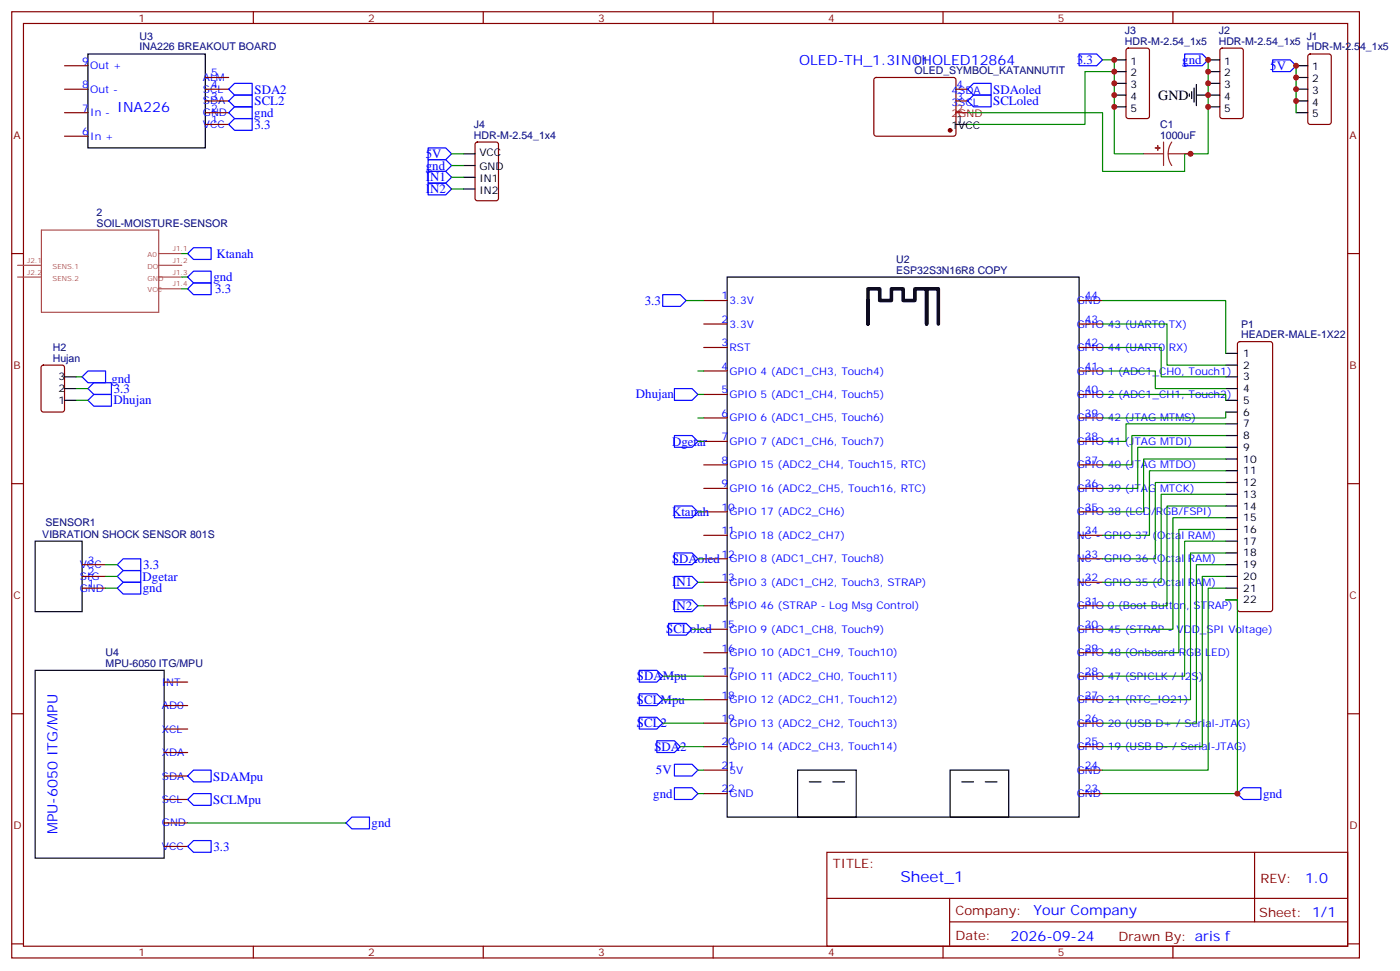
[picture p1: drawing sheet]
<svg xmlns="http://www.w3.org/2000/svg" width="421mm" height="292mm" viewBox="0 0 421 292" stroke-linecap="round" stroke-linejoin="round" font-family="sans-serif">
<g fill="none" stroke="#870000" stroke-width=".35">
<path d="M3.5 3.5h405.4v284.4h-405.4zM7.1 7.1h398.2v277.2h-398.2zM19.4 19.8h7.1M76.2 3.5v3.6M145.3 3.5v3.6M214.5 3.5v3.6M283.6 3.5v3.6M338.9 14.7l.5-.2h5.6l.7 .4v20l-.4 .7h-5.9l-.7-.4v-20zM352.8 3.5v3.6M367.1 14.7l.5-.2h5.6l.7 .4v20l-.4 .7h-5.9l-.7-.4v-20zM393.6 16.4l.5-.2h5.6l.6 .5 .1 20-.5 .6-5.8 .1-.7-.5-.1-20zM19.4 26.8h7.1"/>
<path d="M19.4 33.9h7.1M61.7 30.3h7.1M61.7 26.8h7.1M61.7 37.4h7.1M61.7 33.9h7.1M61.7 23.3h7.1M263.1 23.5l.4-.2h23.3l.5 .2 .2 .5-.1 16.5-.6 .4h-23.5l-.5-.7v-16.2zM287.5 30.3h3.5M287.5 26.8h3.5M19.4 40.9h7.1M143.1 42.9l.5-.2h5.6l.7 .4v16.5l-.4 .7h-5.9l-.7-.4v-16.5zM3.5 76.2h3.6"/>
<path d="M405.3 76.2h3.6M211.7 90.3h7M211.7 97.4h7M324.6 90.3h7M324.6 97.4h7M12.6 109.9l.5-.2h5.6l.6 .4 .1 13-.5 .7h-5.8l-.7-.4-.1-13zM211.7 104.4h7M211.7 111.5h7M211.7 118.5h7M324.6 104.4h7M324.6 111.5h7M324.6 118.5h7"/>
<path d="M372.4 102.9l.5-.2h9.2l.5 .2 .2 .5v79.7l-.3 .5-.4 .2h-9.2l-.5-.2-.2-.5v-79.7zM211.7 125.6h7M211.7 132.6h7M211.7 139.7h7M324.6 125.6h7M324.6 132.6h7M324.6 139.7h7M3.5 145.3h3.6M211.7 146.8h7M211.7 153.8h7M324.6 146.8h7M324.6 153.8h7"/>
<path d="M405.3 145.3h3.6M24.7 176.7h7M24.7 173.2h7M24.7 169.7h7M211.7 160.9h7M211.7 167.9h7M211.7 175h7M324.6 160.9h7M324.6 167.9h7M324.6 175h7M211.7 182h7M211.7 189.1h7"/>
<path d="M211.7 196.1h7M324.6 182h7M324.6 189.1h7M324.6 196.1h7M3.5 214.5h3.6M49.4 219.1h7M49.4 212h7M49.4 205h7M211.7 203.2h7M211.7 210.3h7M211.7 217.3h7M324.6 203.2h7"/>
<path d="M324.6 210.3h7M324.6 217.3h7M405.3 214.5h3.6M49.4 233.2h7M49.4 226.1h7M211.7 224.4h7M211.7 231.4h7M211.7 238.5h7M324.6 224.4h7M324.6 231.4h7M324.6 238.5h7M49.4 254.4h7"/>
<path d="M49.4 247.3h7M49.4 240.2h7M248.7 256.1h156.6v28.2h-156.6zM377.3 256.1v20.9M248.7 270h156.5M285.6 277h119.6M285.6 270v14.1M3.5 283.6h3.6M76.2 284.3v3.6M145.3 284.3v3.6M214.5 284.3v3.6M283.6 284.3v3.6"/>
<path d="M352.8 284.3v3.6M405.3 283.6h3.6"/>
</g>
<g fill="none" stroke="#000" stroke-width=".35">
<path d="M26.5 16.2h35.2v28.2h-35.2zM335.1 18h3.6M363.4 18h3.5M389.8 19.8h3.5M287.5 37.4h3.5M335.1 28.6h3.6M335.1 21.5h3.6M335.1 25h3.6M335.1 32.1h3.6M357.7 28.2v.7M358.4 27.5v2.1M359.1 26.5v4.2"/>
<path d="M359.8 28.6h7.1M359.8 25.4v6.4M363.4 21.5h3.5M363.4 25h3.5M363.4 32.1h3.5M389.8 23.3h3.5M389.8 26.8h3.5M389.8 30.3h3.5M389.8 33.9h3.5M139.3 46.2h3.6M139.3 49.7h3.6M139.3 53.3h3.6"/>
<path d="M139.3 56.8h3.6M218.7 83.3h105.9v162.2h-105.9zM19.4 113.2h3.5M19.4 116.8h3.5M368.7 113.2h3.5M368.7 116.8h3.5M368.7 106.2h3.5M368.7 109.7h3.5M19.4 120.3h3.5M368.7 120.3h3.5M368.7 123.8h3.5M368.7 127.4h3.5"/>
<path d="M368.7 130.9h3.5M368.7 134.4h3.5M368.7 137.9h3.5M368.7 141.5h3.5M368.7 145h3.5M368.7 148.5h3.5M368.7 152h3.5M368.7 155.6h3.5M368.7 159.1h3.5M10.6 162.6h14.1v21.2h-14.1zM368.7 162.6h3.5M368.7 166.2h3.5"/>
<path d="M368.7 169.7h3.5M368.7 173.2h3.5M368.7 176.7h3.5M368.7 180.3h3.5M10.6 201.4h38.8v56.5h-38.8zM239.9 231.4h17.6v14.1h-17.6zM243.4 234.9h3.5M250.5 234.9h3.5M285.8 231.4h17.6v14.1h-17.6zM289.3 234.9h3.5M296.3 234.9h3.6"/>
</g>
<g fill="none" stroke="#00f" stroke-width=".35">
<path d="M324.6 16.2h5.2l1.8 1.8-1.8 1.8h-5.2zM356.3 16.2h5.3l1.8 1.8-1.8 1.8h-5.3zM382.8 18h5.3l1.7 1.8-1.7 1.7h-5.3zM68.8 37.4l1.8-1.8h5.2v3.6h-5.2zM68.8 30.3l1.8-1.7h5.2v3.5h-5.2zM68.8 26.8l1.8-1.8h5.2v3.6h-5.2zM70.6 32.1h5.2v3.5h-5.2l-1.8-1.7zM291 30.3l1.8-1.7h5.3v3.5h-5.3zM291 26.8l1.8-1.8h5.3v3.6h-5.3zM128.8 44.4h5.3l1.7 1.8-1.7 1.8h-5.3zM128.8 48h5.3l1.7 1.7-1.7 1.8h-5.3zM128.8 51.5h5.3l1.7 1.8-1.7 1.7h-5.3z"/>
<path d="M128.8 55h5.3l1.7 1.8-1.7 1.8h-5.3zM56.4 76.2l1.8-1.8h5.3v3.6h-5.3zM56.4 83.3l1.8-1.8h5.3v3.5h-5.3zM56.4 86.8l1.8-1.8h5.3v3.5h-5.3zM199.3 88.5h5.3l1.8 1.8-1.8 1.8h-5.3zM24.7 113.2l1.8-1.7h5.2v3.5h-5.2zM28.2 115h5.3v3.5h-5.3l-1.7-1.7zM202.8 116.8h5.3l1.8 1.7-1.8 1.8h-5.3zM26.5 120.3l1.7-1.8h5.3v3.6h-5.3zM202.8 130.9h5.3l1.8 1.7-1.8 1.8h-5.3zM202.8 152h5.3l1.8 1.8-1.8 1.8h-5.3zM35.3 173.2l1.7-1.8h5.3v3.6h-5.3z"/>
<path d="M35.3 176.7l1.7-1.7h5.3v3.5h-5.3zM37 167.9h5.3v3.5h-5.3l-1.7-1.7zM202.8 166.2h5.3l1.8 1.7-1.8 1.8h-5.3zM202.8 173.2h5.3l1.8 1.8-1.8 1.7h-5.3zM201.1 187.3h5.3l1.7 1.8-1.7 1.8h-5.3zM202.8 180.3h5.3l1.8 1.7-1.8 1.8h-5.3zM192.3 215.5h5.3l1.7 1.8-1.7 1.8h-5.3zM192.3 201.4h5.3l1.7 1.8-1.7 1.8h-5.3zM192.3 208.5h5.3l1.7 1.8-1.7 1.7h-5.3zM58.2 231.4h5.3v3.5h-5.3l-1.8-1.7zM197.6 222.6h5.2l1.8 1.8-1.8 1.7h-5.2zM202.8 229.7h5.3l1.8 1.7-1.8 1.8h-5.3z"/>
<path d="M202.8 236.7h5.3l1.8 1.8-1.8 1.7h-5.3zM372.2 238.5l1.7-1.8h5.3v3.5h-5.3zM56.4 254.4l1.8-1.8h5.3v3.5h-5.3zM56.4 240.2l1.8-1.7h5.3v3.5h-5.3zM105.8 245.5h5.3v3.6h-5.3l-1.7-1.8z"/>
</g>
<path d="M261.1 90.3v7.1v-10.6h3.5v3.5h3.5v-3.5h3.5v3.5h3.6v-3.5h3.5v10.6v-10.6h3.5v10.6" fill="none" stroke="#000" stroke-width="1.1"/>
<g fill="none" stroke="#008700" stroke-width=".35">
<path d="M331.6 18h3.5v3.5M363.4 18v28.2h-7.1v5.3h-24.7v-17.6h-40.6M389.8 19.8v14.1M335.1 21.5v24.7h8.9M335.1 21.5h-8.8v15.9h-35.3M135.8 46.2h3.5M135.8 49.7h3.5M135.8 53.3h3.5M135.8 56.8h3.5M54.7 76.2h1.7M54.7 86.8h1.7M54.7 83.3h1.7"/>
<path d="M206.4 90.3h5.3M331.6 90.3h37.1v15.9M331.6 97.4h19.4v12.3h17.7M22.9 116.8h3.6M22.9 113.2h1.8M209.9 118.5h1.8M209.9 111.5h1.8M331.6 104.4h17.6v8.8h19.5M331.6 111.5h15.9v5.3h21.2M331.6 118.5h37.1v1.8M22.9 120.3h3.6M209.9 125.6h1.8"/>
<path d="M209.9 132.6h1.8M368.7 123.8v1.8h-37.1M368.7 127.4h-30v5.2h-7.1M368.7 130.9h-28.3v8.8h-8.8M368.7 134.4h-26.5v12.4h-10.6M368.7 137.9h-24.7v15.9h-12.4M209.9 153.8h1.8M368.7 141.5h-23v19.4h-14.1M368.7 145h-21.2v22.9h-15.9M368.7 148.5h-19.5v26.5h-17.6M368.7 152h-17.7v30h-19.4M368.7 155.6h-15.9v33.5h-21.2"/>
<path d="M368.7 159.1h-14.2v37h-22.9M31.7 169.7h3.6M31.7 173.2h3.6M31.7 176.7h3.6M209.9 167.9h1.8M209.9 175h1.8M368.7 162.6h-12.4v40.6h-24.7M368.7 166.2h-10.6v44.1h-26.5M368.7 169.7h-8.9v47.6h-28.2M368.7 173.2h-7.1v51.2h-30M368.7 176.7h-5.3v54.7h-31.8M208.1 189.1h3.6"/>
<path d="M209.9 182h1.8M368.7 180.3h3.5v58.2h-40.6M199.3 210.3h12.4M199.3 203.2h12.4M199.3 217.3h12.4M204.6 224.4h7.1M209.9 231.4h1.8M209.9 238.5h1.8M56.4 247.3h47.7"/>
</g>
<path d="M5.3 79.7h6.9M12.5 69.1h35.2v24.7h-35.2zM47.7 79.7h7M47.7 76.2h7M5.3 83.3h6.9M47.7 86.8h7M47.7 83.3h7" fill="none" stroke="#a64a4a" stroke-width=".35"/>
<circle cx="285.7" cy="39.2" r=".53" fill="#870000" stroke="#870000" stroke-width=".35"/>
<path d="M287.5 33.9h3.5" fill="none" stroke="#f00" stroke-width=".35"/>
<path d="M344 46.2h6M350 42.7v7M351.4 46.2l.2 1.9 .8 1.6M351.4 46.2h6.7M352.4 42.7l-.8 1.7-.2 1.8" fill="none" stroke="#8c2424" stroke-width=".35"/>
<g fill="#8c2424" stroke="#8c2424" stroke-width=".35">
<path d="M348.2 43.7v1.5z"/>
<path d="M347.5 44.4l1.4 .1z"/>
</g>
<g fill="#c00">
<circle cx="363.4" cy="18" r=".88"/>
<circle cx="363.4" cy="21.5" r=".88"/>
<circle cx="363.4" cy="28.6" r=".88"/>
<circle cx="363.4" cy="25" r=".88"/>
<circle cx="389.8" cy="19.8" r=".88"/>
<circle cx="389.8" cy="23.3" r=".88"/>
<circle cx="389.8" cy="26.8" r=".88"/>
<circle cx="389.8" cy="30.3" r=".88"/>
<circle cx="335.1" cy="28.6" r=".88"/>
<circle cx="335.1" cy="25" r=".88"/>
<circle cx="335.1" cy="21.5" r=".88"/>
<circle cx="335.1" cy="18" r=".88"/>
<circle cx="335.1" cy="32.1" r=".88"/>
<circle cx="358.1" cy="46.2" r=".88"/>
<circle cx="363.4" cy="32.1" r=".88"/>
<circle cx="372.2" cy="238.5" r=".88"/>
</g>
<text font-size="4.6" fill="#00f" x="270.8" y="265.1">Sheet_1</text>
<g font-size="4.2" fill="#00f">
<text x="240.3" y="19.6">OLED-TH_1.3INCHOLED12864</text>
<text x="35.2" y="33.7">INA226</text>
<text x="17.3" y="250.7" transform="rotate(-90 17.3 250.7)">MPU-6050 ITG/MPU</text>
<text x="392.5" y="265.4">1.0</text>
<text x="310.9" y="274.9">Your Company</text>
<text x="304" y="282.7">2026-09-24</text>
</g>
<text font-size="4.2" x="348.4" y="30">GND</text>
<g font-size="3.9" fill="#00f">
<text x="323.8" y="19.2">3.3</text>
<text x="355.6" y="19.3">gnd</text>
<text x="382.1" y="21">5V</text>
<text x="76.6" y="28.1">SDA2</text>
<text x="298.7" y="28.2">SDAoled</text>
<text x="76.5" y="35.2">gnd</text>
<text x="76.6" y="31.6">SCL2</text>
<text x="298.7" y="31.7">SCLoled</text>
<text x="76.6" y="38.7">3.3</text>
<text x="128.1" y="47.4">5V</text>
<text x="128.1" y="51">gnd</text>
<text x="128.1" y="54.5">IN1</text>
<text x="128.1" y="58">IN2</text>
<text x="65.1" y="77.5">Ktanah</text>
<text x="64.2" y="84.5">gnd</text>
<text x="64.7" y="88">3.3</text>
<text x="193.9" y="91.6">3.3</text>
<text x="33.5" y="115">gnd</text>
<text x="34.2" y="118">3.3</text>
<text x="191.3" y="119.6">Dhujan</text>
<text x="34.2" y="121.5">Dhujan</text>
<text x="202.1" y="133.9">Dgetar</text>
<text x="202.1" y="155">Ktanah</text>
<text x="43" y="171">3.3</text>
<text x="202.1" y="169.1">SDAoled</text>
<text x="42.9" y="174.5">Dgetar</text>
<text x="43" y="178">gnd</text>
<text x="202.1" y="176.2">IN1</text>
<text x="202.1" y="183.2">IN2</text>
<text x="200.4" y="190.3">SCLoled</text>
<text x="191.6" y="204.5">SDAMpu</text>
<text x="191.6" y="211.5">SCLMpu</text>
<text x="191.6" y="218.5">SCL2</text>
<text x="196.8" y="225.6">SDA2</text>
<text x="197.3" y="232.7">5V</text>
<text x="64.1" y="234.5">SDAMpu</text>
<text x="196.5" y="239.8">gnd</text>
<text x="379.9" y="239.7">gnd</text>
<text x="64.1" y="241.6">SCLMpu</text>
<text x="111.8" y="248.7">gnd</text>
<text x="64.2" y="255.7">3.3</text>
</g>
<g font-size="3.9" fill="#800">
<text x="250.5" y="260.7">TITLE:</text>
<text x="379.1" y="265.4">REV:</text>
<text x="287.4" y="274.9">Company:</text>
<text x="378.7" y="275.5">Sheet: 1/1</text>
<text x="287.4" y="282.6">Date:</text>
<text x="336.4" y="282.7">Drawn By: aris f</text>
</g>
<g font-size="3.2" fill="#800">
<text x="41.6" y="6.5">1</text>
<text x="110.8" y="6.5">2</text>
<text x="179.9" y="6.5">3</text>
<text x="249.1" y="6.5">4</text>
<text x="318.2" y="6.5">5</text>
<text x="4.1" y="41.6">A</text>
<text x="405.9" y="41.6">A</text>
<text x="4.1" y="110.8">B</text>
<text x="405.9" y="110.8">B</text>
<text x="4.1" y="179.9">C</text>
<text x="405.9" y="179.9">C</text>
<text x="4.1" y="249.1">D</text>
<text x="405.9" y="249.1">D</text>
<text x="41.6" y="287.3">1</text>
<text x="110.8" y="287.3">2</text>
<text x="179.9" y="287.3">3</text>
<text x="249.1" y="287.3">4</text>
<text x="318.2" y="287.3">5</text>
</g>
<g font-size="3.2" fill="#000080">
<text x="338.3" y="10.2">J3</text>
<text x="366.6" y="10.2">J2</text>
<text x="393" y="11.9">J1</text>
<text x="42" y="15.2">INA226 BREAKOUT BOARD</text>
<text x="42" y="12">U3</text>
<text x="338.3" y="13.4">HDR-M-2.54_1x5</text>
<text x="366.6" y="13.4">HDR-M-2.54_1x5</text>
<text x="393" y="15.2">HDR-M-2.54_1x5</text>
<text x="275.1" y="22.2">OLED_SYMBOL_KATANNUTIT</text>
<text x="275.1" y="19.1">U1</text>
<text x="142.5" y="41.6">HDR-M-2.54_1x4</text>
<text x="142.5" y="38.5">J4</text>
<text x="348.9" y="41.6">1000uF</text>
<text x="348.9" y="38.4">C1</text>
<text x="29.1" y="64.9">2</text>
<text x="29.1" y="68.1">SOIL-MOISTURE-SENSOR</text>
<text x="269.5" y="82.2">ESP32S3N16R8 COPY</text>
<text x="269.5" y="79.1">U2</text>
<text x="373.3" y="101.6">HEADER-MALE-1X22</text>
<text x="373.3" y="98.4">P1</text>
<text x="15.9" y="105.5">H2</text>
<text x="15.9" y="108.7">Hujan</text>
<text x="12.7" y="161.6">VIBRATION SHOCK SENSOR 801S</text>
<text x="13.7" y="158.2">SENSOR1</text>
<text x="31.8" y="197.2">U4</text>
<text x="31.8" y="200.4">MPU-6050 ITG/MPU</text>
</g>
<g font-size="3.2" fill="#00f">
<text x="24.7" y="19.4">9</text>
<text x="27.2" y="20.8">Out +</text>
<text x="63.5" y="22.9">5</text>
<text x="24.7" y="26.5">8</text>
<text x="27.2" y="27.9">Out -</text>
<text x="61" y="27.9">SCL</text>
<text x="61" y="24.3">ALM</text>
<text x="63.5" y="30">3</text>
<text x="63.5" y="26.5">4</text>
<text x="286.2" y="28.2">4SDA</text>
<text x="287.7" y="30">3</text>
<text x="287.7" y="26.5">4</text>
<text x="24.7" y="33.5">7</text>
<text x="27.2" y="34.9">In -</text>
<text x="61" y="34.9">GND</text>
<text x="61" y="31.4">SDA</text>
<text x="63.5" y="33.5">2</text>
<text x="286.2" y="31.8">3SCL</text>
<text x="24.7" y="40.6">6</text>
<text x="27.2" y="42">In +</text>
<text x="61" y="38.5">VCC</text>
<text x="63.5" y="37">1</text>
<text x="217" y="90">1</text>
<text x="326.3" y="90">44</text>
<text x="219.4" y="91.4">3.3V</text>
<text x="323.8" y="91.4">GND</text>
<text x="217" y="97">2</text>
<text x="219.4" y="98.4">3.3V</text>
<text x="323.8" y="98.4">GPIO 43 (UART0 TX)</text>
<text x="326.3" y="97">43</text>
<text x="217" y="104.1">3</text>
<text x="219.4" y="105.5">RST</text>
<text x="323.8" y="105.5">GPIO 44 (UART0 RX)</text>
<text x="326.3" y="104.1">42</text>
<text x="217" y="111.1">4</text>
<text x="219.4" y="112.5">GPIO 4 (ADC1_CH3, Touch4)</text>
<text x="323.8" y="112.5">GPIO 1 (ADC1_CH0, Touch1)</text>
<text x="326.3" y="111.1">41</text>
<text x="217" y="118.2">5</text>
<text x="219.4" y="119.6">GPIO 5 (ADC1_CH4, Touch5)</text>
<text x="323.8" y="119.6">GPIO 2 (ADC1_CH1, Touch2)</text>
<text x="326.3" y="118.2">40</text>
<text x="217" y="125.2">6</text>
<text x="326.3" y="125.2">39</text>
<text x="219.4" y="126.6">GPIO 6 (ADC1_CH5, Touch6)</text>
<text x="323.8" y="126.6">GPIO 42 (JTAG MTMS)</text>
<text x="217" y="132.3">7</text>
<text x="219.4" y="133.7">GPIO 7 (ADC1_CH6, Touch7)</text>
<text x="323.8" y="133.7">GPIO 41 (JTAG MTDI)</text>
<text x="326.3" y="132.3">38</text>
<text x="217" y="139.3">8</text>
<text x="219.4" y="140.8">GPIO 15 (ADC2_CH4, Touch15, RTC)</text>
<text x="323.8" y="140.8">GPIO 40 (JTAG MTDO)</text>
<text x="326.3" y="139.3">37</text>
<text x="217" y="146.4">9</text>
<text x="219.4" y="147.8">GPIO 16 (ADC2_CH5, Touch16, RTC)</text>
<text x="323.8" y="147.8">GPIO 39 (JTAG MTCK)</text>
<text x="326.3" y="146.4">36</text>
<text x="217" y="153.5">10</text>
<text x="219.4" y="154.9">GPIO 17 (ADC2_CH6)</text>
<text x="323.8" y="154.9">GPIO 38 (LCD/RGB/FSPI)</text>
<text x="326.3" y="153.5">35</text>
<text x="217" y="160.5">11</text>
<text x="219.4" y="161.9">GPIO 18 (ADC2_CH7)</text>
<text x="323.8" y="161.9">NC - GPIO 37 (Octal RAM)</text>
<text x="326.3" y="160.5">34</text>
<text x="217" y="167.6">12</text>
<text x="326.3" y="167.6">33</text>
<text x="24" y="170.7">VCC</text>
<text x="26.5" y="172.9">2</text>
<text x="26.5" y="169.3">3</text>
<text x="219.4" y="169">GPIO 8 (ADC1_CH7, Touch8)</text>
<text x="323.8" y="169">NC - GPIO 36 (Octal RAM)</text>
<text x="24" y="177.8">GND</text>
<text x="24" y="174.3">SIG</text>
<text x="26.5" y="176.4">1</text>
<text x="217" y="174.6">13</text>
<text x="219.4" y="176">GPIO 3 (ADC1_CH2, Touch3, STRAP)</text>
<text x="323.8" y="176">NC - GPIO 35 (Octal RAM)</text>
<text x="326.3" y="174.6">32</text>
<text x="217" y="181.7">14</text>
<text x="219.4" y="183.1">GPIO 46 (STRAP - Log Msg Control)</text>
<text x="323.8" y="183.1">GPIO 0 (Boot Button, STRAP)</text>
<text x="326.3" y="181.7">31</text>
<text x="217" y="188.7">15</text>
<text x="219.4" y="190.1">GPIO 9 (ADC1_CH8, Touch9)</text>
<text x="323.8" y="190.1">GPIO 45 (STRAP - VDD_SPI Voltage)</text>
<text x="326.3" y="188.7">30</text>
<text x="217" y="195.8">16</text>
<text x="219.4" y="197.2">GPIO 10 (ADC1_CH9, Touch10)</text>
<text x="323.8" y="197.2">GPIO 48 (Onboard RGB LED)</text>
<text x="326.3" y="195.8">29</text>
<text x="217" y="202.8">17</text>
<text x="326.3" y="202.8">28</text>
<text x="48.7" y="206">INT</text>
<text x="217" y="209.9">18</text>
<text x="219.4" y="204.3">GPIO 11 (ADC2_CH0, Touch11)</text>
<text x="323.8" y="204.3">GPIO 47 (SPICLK / I2S)</text>
<text x="326.3" y="209.9">27</text>
<text x="48.7" y="213.1">AD0</text>
<text x="219.4" y="211.3">GPIO 12 (ADC2_CH1, Touch12)</text>
<text x="323.8" y="211.3">GPIO 21 (RTC_IO21)</text>
<text x="48.7" y="220.1">XCL</text>
<text x="217" y="217">19</text>
<text x="219.4" y="218.4">GPIO 13 (ADC2_CH2, Touch13)</text>
<text x="323.8" y="218.4">GPIO 20 (USB D+ / Serial-JTAG)</text>
<text x="326.3" y="217">26</text>
<text x="48.7" y="227.2">XDA</text>
<text x="217" y="224">20</text>
<text x="219.4" y="225.4">GPIO 14 (ADC2_CH3, Touch14)</text>
<text x="323.8" y="225.4">GPIO 19 (USB D- / Serial-JTAG)</text>
<text x="326.3" y="224">25</text>
<text x="217" y="231.1">21</text>
<text x="219.4" y="232.5">5V</text>
<text x="323.8" y="232.5">GND</text>
<text x="326.3" y="231.1">24</text>
<text x="48.7" y="234.2">SDA</text>
<text x="217" y="238.1">22</text>
<text x="219.4" y="239.5">GND</text>
<text x="323.8" y="239.5">GND</text>
<text x="326.3" y="238.1">23</text>
<text x="48.7" y="241.3">SCL</text>
<text x="48.7" y="248.4">GND</text>
<text x="48.7" y="255.4">VCC</text>
</g>
<g font-size="3.2">
<text x="340" y="19.4">1</text>
<text x="340" y="22.9">2</text>
<text x="368.2" y="19.4">1</text>
<text x="368.2" y="22.9">2</text>
<text x="394.7" y="21.2">1</text>
<text x="340" y="26.5">3</text>
<text x="340" y="30">4</text>
<text x="368.2" y="26.5">3</text>
<text x="368.2" y="30">4</text>
<text x="394.7" y="24.7">2</text>
<text x="394.7" y="28.2">3</text>
<text x="340" y="33.5">5</text>
<text x="368.2" y="33.5">5</text>
<text x="394.7" y="31.8">4</text>
<text x="394.7" y="35.3">5</text>
<text x="286.2" y="38.8">1VCC</text>
<text x="287.7" y="37">1</text>
<text x="144.2" y="46.9">VCC</text>
<text x="144.2" y="51.2">GND</text>
<text x="144.2" y="54.7">IN1</text>
<text x="144.2" y="58.2">IN2</text>
<text x="373.9" y="107.2">1</text>
<text x="373.9" y="110.8">2</text>
<text x="17.6" y="114.3">3</text>
<text x="17.6" y="117.8">2</text>
<text x="373.9" y="114.3">3</text>
<text x="373.9" y="117.8">4</text>
<text x="17.6" y="121.4">1</text>
<text x="373.9" y="121.4">5</text>
<text x="373.9" y="124.9">6</text>
<text x="373.9" y="128.4">7</text>
<text x="373.9" y="131.9">8</text>
<text x="373.9" y="135.5">9</text>
<text x="373.9" y="139">10</text>
<text x="373.9" y="142.5">11</text>
<text x="373.9" y="146">12</text>
<text x="373.9" y="149.6">13</text>
<text x="373.9" y="153.1">14</text>
<text x="373.9" y="156.6">15</text>
<text x="373.9" y="160.2">16</text>
<text x="373.9" y="163.7">17</text>
<text x="373.9" y="167.2">18</text>
<text x="373.9" y="170.7">19</text>
<text x="373.9" y="174.3">20</text>
<text x="373.9" y="177.8">21</text>
<text x="373.9" y="181.3">22</text>
</g>
<g font-size="3.2" fill="#f00">
<text x="286.2" y="35.3">2GND</text>
<text x="287.7" y="33.5">2</text>
</g>
<g font-size="2.1" fill="#a54b4b">
<text x="44.4" y="77.2">A0</text>
<text x="52" y="75.5">J1.1</text>
<text x="8.2" y="82.6">J2.2</text>
<text x="8.2" y="79">J2.1</text>
<text x="15.8" y="80.8">SENS.1</text>
<text x="44.4" y="80.8">DO</text>
<text x="52" y="82.6">J1.3</text>
<text x="52" y="79">J1.2</text>
<text x="15.8" y="84.3">SENS.2</text>
<text x="44.4" y="87.8">VCC</text>
<text x="44.4" y="84.3">GND</text>
<text x="52" y="86.1">J1.4</text>
</g>
</svg>
